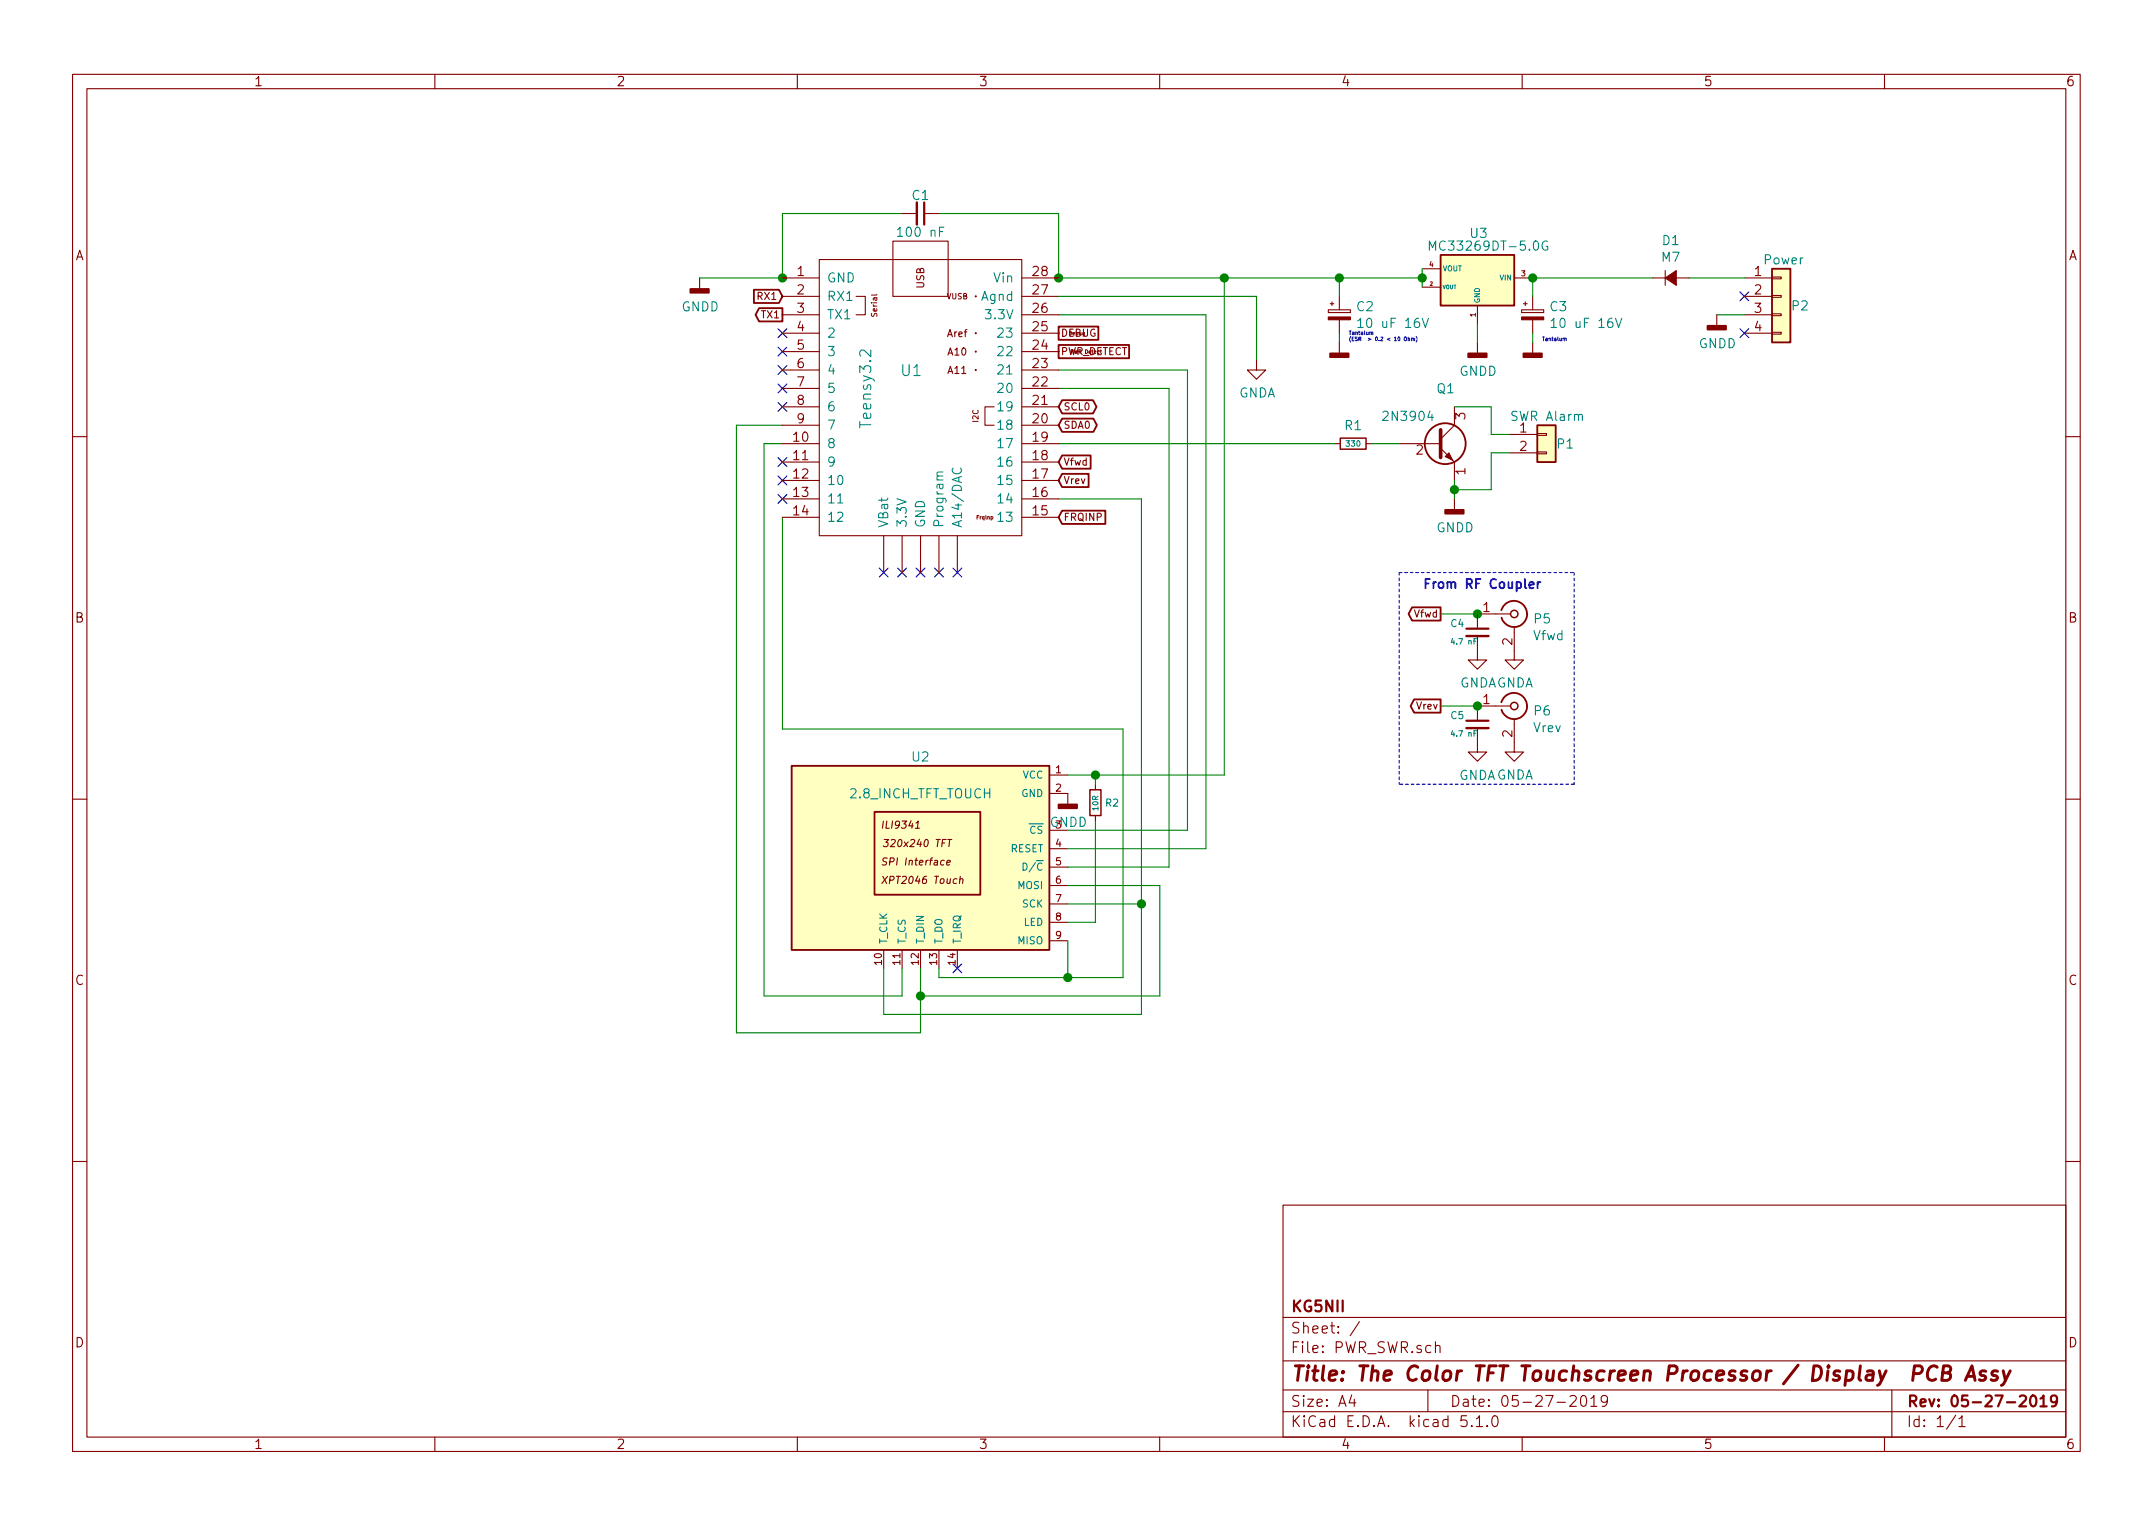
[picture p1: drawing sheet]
<svg xmlns="http://www.w3.org/2000/svg" width="297mm" height="210mm" viewBox="0 0 297 210" stroke-linecap="round" stroke-linejoin="round" font-family="sans-serif">
<g fill="none" stroke="#840000" stroke-width=".15">
<path d="M10 10.3h277v189.9h-277zM12 12.2h273v186.1h-273zM60 10.3v1.9M110 10.3v1.9M160 10.3v1.9M210 10.3v1.9M260 10.3v1.9M96.5 38.3v1.6M107.9 38.3h5.1M113 35.8h28v38.1h-28zM123.2 33.3h7.6v7.6h-7.6zM124.5 29.5h2"/>
<path d="M127.5 29.5h2M141 38.3h5M196.2 39.6h2.6M196.2 37.1h2.6M208.9 38.3h2.6M228 38.3h5M229.7 37.3v2.1M240.7 38.3h3.8M244.5 38.2h1.2v.3h-1.2zM107.9 40.9h5.1M107.9 58.7h5.1M107.9 56.1h5.1"/>
<path d="M107.9 53.6h5.1M107.9 51h5.1M107.9 48.5h5.1M107.9 46h5.1M107.9 43.4h5.1M118.1 40.9h1.3v2.5h-1.3M137.2 56.1h-1.3v2.6h1.3M141 40.9h5M141 58.7h5M141 56.1h5M141 53.6h5M141 51h5"/>
<path d="M141 48.5h5M141 46h5M141 43.4h5M173.4 49.8v1.2h1.2l-1.2 1.3-1.3-1.3h1.3M183.3 42.7h3v.4h-3zM183.5 41.9h.5M183.8 41.7v.5M184.8 40.9v1.8M184.8 44.1v1.9M184.8 47.2v1.6M200.7 56.1v2.6l-1.9 1.9M203.8 42.2v2.5"/>
<path d="M203.8 47.2v1.6M208.3 59.9h3.8M209.9 42.7h3.1v.4h-3.1zM210.2 41.9h.5M210.4 41.7v.5M211.5 40.9v1.8M211.5 44.1v1.9M211.5 47.2v1.6M212.1 59.8h1.3v.3h-1.3zM236.9 43.4v1.6M240.7 40.9h3.8M240.7 46h3.8"/>
<path d="M240.7 43.4h3.8M244.5 45.8h1.2v.3h-1.2zM244.5 43.3h1.2v.3h-1.2zM244.5 40.8h1.2v.2h-1.2zM10 60.2h2M107.9 61.2h5.1M107.9 63.7h5.1M107.9 66.3h5.1M107.9 68.8h5.1M107.9 71.4h5.1M121.9 73.9v5.1M124.5 73.9v5.1"/>
<path d="M127 73.9v5.1M129.5 73.9v5.1M132.1 73.9v5.1M141 61.2h5M141 63.7h5M141 66.3h5M141 68.8h5M141 71.4h5M184.1 61.2h.8M188.5 61.2h.7M193 61.2h5.8M198.8 61.8l1.9 1.9v2.6"/>
<path d="M200.7 68.8v1.6M208.3 62.5h3.8M212.1 62.4h1.3v.2h-1.3zM285 60.2h2M203.8 87.8v3.3h1.3l-1.3 1.2-1.2-1.2h1.2M208.4 84.7h-4.6v2M208.4 97.4h-4.6v2M208.9 99.2v4.6h1.3l-1.3 1.2-1.3-1.2h1.3M208.9 86.5v4.6h1.3l-1.3 1.2-1.3-1.2h1.3M10 110.3h2M122 115.8h.6l-.4 .4 .3 .1v.3l-.2 .2-.4-.1M122.4 118.4h-.4l-.1 .1-.1 .1 .1 .2 .4 .1v.2l-.2 .2h-.4"/>
<path d="M130.6 119l.5-.1v-.2h-.3l-.1 .1-.1 .5h.4M144.8 106.9h2.5M144.8 109.5h2.5v1.5M144.8 117.1h2.5M144.8 119.6h2.5M151.1 108.2v.8M151.1 112.5v.8M203.8 100.5v3.3h1.3l-1.3 1.2-1.2-1.2h1.2M285 110.3h2M121.8 120.9l.5 1M121.9 131.1v2.5M122.5 120.9l-.8 1"/>
<path d="M124.5 131.1v2.5M127 131.1v2.5M129.5 131.1v2.5M132.1 131.1v2.5M132.4 121.3l.2-.1 .2 .1v.6M144.8 122.2h2.5M144.8 124.7h2.5M144.8 127.2h2.5M144.8 129.8h2.5M10 160.2h2M177 166.3h108v32h-108zM285 160.2h2"/>
<path d="M60 198.3v1.9M110 198.3v1.9M160 198.3v1.9M177 194.8h108M177 191.8h108M177 187.8h108M177 181.8h108M186.5 192.5l-.4 1h1M186.8 193v1M187.6 182.3l-1.3 2M197 191.8v3M198 185.7a.39 .39 0 0 1 .7 .1v.8"/>
<path d="M198 185.1v1.5M202.3 195.3h-.7l-.1 .7h.1a.62 .62 0 0 1 .7 0l.1 .2-.1 .5-.2 .1h-.3l-.3-.1M203 196.7h.1l-.1 .1v-.1v.1M203.7 195.8l.4-.5v1.5M203.7 196.8h.8M205.2 196.7h.1l-.1 .1-.1-.1h.1v.1M206 195.5a.35 .35 0 0 1 .3-.2 .35 .35 0 0 1 .3 .3 .77 .77 0 0 1-.4 1.2 .9 .9 0 0 1-.2-1.3zM210 198.3v1.9M216.6 192.7l.2-.2 .5 .1a.37 .37 0 0 1 .1 .6l-.8 .8h.9M218.2 192.7a.35 .35 0 0 1 .3-.2 .35 .35 0 0 1 .3 .3 .78 .78 0 0 1-.4 1.2l-.1-.1a1.2 1.2 0 0 1-.1-1.2zM219.5 193l.4-.5v1.5M219.5 194h.8"/>
<path d="M221.8 193.2l-.3 .3h-.3l-.2-.2-.1-.5 .3-.3a.47 .47 0 0 1 .6 .3 1.01 1.01 0 0 1-.5 1.2h-.2M260 198.3v1.9M261 191.8v6.5M269.8 195.2l-1.2 2M270.3 195.8l.3-.3 .1-.2v1.5M270.3 196.8h.8"/>
</g>
<path d="M127.5 27.9v3.1M202.3 99.4h3.1M202.3 86.7h3.1M278.7 192.7l.2-.2 .5 .1a.37 .37 0 0 1 .1 .6l-.9 .8h.9M280.2 192.7a.35 .35 0 0 1 .4-.2 .35 .35 0 0 1 .3 .3 .77 .77 0 0 1-.5 1.2 .9 .9 0 0 1-.2-1.3zM281.5 193l.3-.2 .1-.3v1.5M281.5 194h.9M283.8 193.2l-.1 .2a.48 .48 0 0 1-.7-.1v-.6a.48 .48 0 0 1 .7-.1v.1a1.19 1.19 0 0 1-.2 1.2l-.4 .1" fill="none" stroke="#840000" stroke-width=".3"/>
<path d="M267.3 188.6a.71 .71 0 0 0-1.2 .3 .95 .95 0 0 0 .4 1.5l.6-.1M268 189.4h.7a.5 .5 0 0 0 .4-.4 .5 .5 0 0 0-.3-.6h-.7l-.2 2h.8a.53 .53 0 0 0 .4-.5 .53 .53 0 0 0-.4-.5M271.1 190.4l1-2 .4 2M271.4 189.9h1M274 189.2a.49 .49 0 0 0-.8 .3l.2 .3 .5 .1 .1 .2-.2 .2-.2 .1-.5-.1M275.6 189.2a.49 .49 0 0 0-.8 .3l.1 .2 .4 .1 .3 .3-.1 .2-.2 .1-.6-.1M276.4 189.1l.3 1.3M277.3 189.1l-.9 1.8-.3 .2" fill="none" stroke="#840000" stroke-width=".41"/>
<g fill="#ffffc2" stroke="#ffffc2" stroke-width=".14">
<path d="M109.2 105.7h35.6v25.4h-35.6z"/>
<path d="M212.1 58.7h2.5v5h-2.5z"/>
<path d="M244.5 37.1h2.5v10.1h-2.5z"/>
<path d="M198.8 35.2h10.1v7h-10.1z"/>
</g>
<g fill="none" stroke="#840000" stroke-width=".25">
<path d="M104 40h3.5l.4 .9-.4 .9h-3.5zM198.8 35.2h10.1v7h-10.1zM244.5 37.1h2.5v10.1h-2.5zM104.7 42.5h3.2v1.8h-3.2l-.5-.9zM146 45.1h5.5v1.8h-5.5zM146 47.6h9.8v1.8h-9.8zM146.5 55.2h4.3l.5 .9-.5 .9h-4.3l-.5-.9zM146.5 57.8h4.4l.4 .9-.4 .9h-4.4l-.5-.9zM212.1 58.7h2.5v5h-2.5zM146.5 70.5h6v1.8h-6l-.5-.9zM146.5 62.8h4v1.9h-4l-.5-1zM146.5 65.4h3.7v1.8h-3.7l-.5-.9z"/>
<path d="M194.8 83.8h4v1.8h-4l-.5-.9zM195.1 96.5h3.7v1.8h-3.7l-.5-.9zM207.1 84.2a1.8 1.8 0 0 1 2-1.3 1.8 1.8 0 0 1 1.6 1.8M207.1 96.9a1.8 1.8 0 0 1 2-1.3 1.8 1.8 0 0 1 1.6 1.8M210.7 84.7a1.8 1.8 0 0 1-1.6 1.8 1.8 1.8 0 0 1-1.9-1.3M210.7 97.4a1.8 1.8 0 0 1-1.6 1.8 1.8 1.8 0 0 1-1.9-1.3M109.2 105.7h35.6v25.4h-35.6zM120.6 112h14.7v11.4h-14.7z"/>
<circle cx="199.4" cy="61.2" r="2.82"/>
</g>
<path d="M197.2 34.5v-1.3l.4 1 .5-1v1.3M213.5 33.3a.57 .57 0 0 0-.7 .2 .57 .57 0 0 0 0 .7 .42 .42 0 0 0 .7 .2v-.4h-.2M187.3 44.3l.4-.4v1.3M187.3 45.2h.8M196.2 43.9l.4 1.3 .5-1.3M214 44.3l.4-.4v1.3M214 45.2h.7M222.9 43.9l.4 1.3 .4-1.3M130.1 65.1h-.7a.31 .31 0 0 0-.1 .5l.1 .1M131.5 64.6a.52 .52 0 0 0 0 .6 .52 .52 0 0 0 .6 .2 .47 .47 0 0 0 .5-.3 .47 .47 0 0 0-.1-.5M141.1 119.1a.5 .5 0 0 1 .6 .5 .5 .5 0 0 1-.6 .5z" fill="none" stroke="#008484" stroke-width=".15"/>
<g fill="none" stroke="#008400" stroke-width=".15">
<path d="M124.5 29.5h-16.6v8.8h-11.4M129.5 29.5h16.5v8.8h50.2M168.9 38.3v68.6h-21.6M184.8 38.3v2.6M196.2 37.1v2.5M228 38.3h-16.5v2.6M233 38.3h7.7M107.9 58.7h-6.3v83.8h25.4v-8.9M146 43.4h20.4v73.7h-19.1M146 51h17.8v63.5h-16.5M146 53.6h15.3v66h-14M146 40.9h27.4v8.9"/>
<path d="M184.8 46v1.2M200.7 56.1h5v3.8h2.6M203.8 44.7v2.5M211.5 46v1.2M236.9 43.4h3.8M107.9 71.4v29.2h47v34.3h-25.4v-1.3M107.9 61.2h-2.5v76.2h19.1v-3.8M146 68.8h11.5v71.1h-35.6v-6.3M146 61.2h38.1M189.2 61.2h3.8M200.7 66.3v2.5M208.3 62.5h-2.6v5.1h-5"/>
<path d="M198.8 84.7h5M198.8 97.4h5M151.1 106.9v1.3M151.1 113.3v13.9h-3.8M147.3 129.8v5.1M147.3 124.7h10.2M147.3 122.2h12.7v15.2h-33"/>
</g>
<g fill="none" stroke="#000084" stroke-width=".15">
<path d="M107.3 45.4l1.3 1.2M107.3 47.9l1.3 1.2M107.3 50.4l1.3 1.3M107.3 53l1.3 1.2M107.3 55.5l1.3 1.2M108.6 45.4l-1.3 1.2M108.6 47.9l-1.3 1.2M108.6 50.4l-1.3 1.3M108.6 53l-1.3 1.2M108.6 55.5l-1.3 1.2M240.1 40.3l1.2 1.2M240.1 45.4l1.2 1.2"/>
<path d="M241.3 40.3l-1.2 1.2M241.3 45.4l-1.2 1.2M107.3 63.1l1.3 1.3M107.3 65.7l1.3 1.2M107.3 68.2l1.3 1.2M108.6 63.1l-1.3 1.3M108.6 65.7l-1.3 1.2M108.6 68.2l-1.3 1.2M121.3 78.4l1.2 1.2M122.5 78.4l-1.2 1.2M123.9 78.4l1.2 1.2M125.1 78.4l-1.2 1.2"/>
<path d="M126.4 78.4l1.2 1.2M127.6 78.4l-1.2 1.2M128.9 78.4l1.2 1.2M130.1 78.4l-1.2 1.2M131.5 78.4l1.2 1.2M132.7 78.4l-1.2 1.2M131.5 133l1.2 1.2M132.7 133l-1.2 1.2"/>
</g>
<path d="M126.5 27.9v3.1M202.3 87.8h3.1M202.3 100.5h3.1" fill="none" stroke="#840000" stroke-width=".33"/>
<g fill="#008400" stroke="#008400" stroke-width=".25">
<circle cx="147.3" cy="134.9" r=".51"/>
<circle cx="157.5" cy="124.7" r=".51"/>
<circle cx="127" cy="137.4" r=".51"/>
<circle cx="200.7" cy="67.6" r=".51"/>
<circle cx="151.1" cy="106.9" r=".51"/>
<circle cx="203.8" cy="97.4" r=".51"/>
<circle cx="203.8" cy="84.7" r=".51"/>
<circle cx="108" cy="38.3" r=".51"/>
<circle cx="146.1" cy="38.3" r=".51"/>
<circle cx="196.2" cy="38.3" r=".51"/>
<circle cx="168.9" cy="38.3" r=".51"/>
<circle cx="184.8" cy="38.3" r=".51"/>
<circle cx="211.5" cy="38.3" r=".51"/>
</g>
<path d="M198.8 59.3v3.8" fill="none" stroke="#840000" stroke-width=".51"/>
<g fill="#840000" stroke="#840000" stroke-width=".15">
<path d="M199.4 63l.5-.5 .5 1z"/>
<path d="M229.7 38.3l1.6-1v2.1z"/>
<path d="M183.3 43.7h3v.4h-3z"/>
<path d="M209.9 43.7h3.1v.4h-3.1z"/>
</g>
<g fill="none" stroke="#840000" stroke-width=".2">
<path d="M184.9 60.4h3.6v1.6h-3.6zM150.4 109h1.5v3.5h-1.5z"/>
<circle cx="208.9" cy="84.7" r=".51"/>
<circle cx="208.9" cy="97.4" r=".51"/>
</g>
<path d="M211 80.7l.6-.1v-.2l-.4-.1-.2 .2 .1 .6h.5M212.1 80.3v.8M212.5 80.3l-.2 .1-.2 .1" fill="none" stroke="#0000c2" stroke-width=".25"/>
<path d="M193 79h24.2M193 79v29.2M217.2 79v29.2M217.2 108.2h-24.2" fill="none" stroke="#0000c2" stroke-width=".15" stroke-dasharray=".4 .4"/>
<g fill="#840000" stroke="#840000" stroke-width=".14">
<circle cx="134.6" cy="51" r=".08"/>
<circle cx="134.6" cy="48.5" r=".08"/>
<circle cx="134.6" cy="46" r=".08"/>
<circle cx="134.6" cy="40.9" r=".08"/>
</g>
<g fill="#840000" stroke="#840000" stroke-width=".25">
<path d="M235.6 45h2.5v.5h-2.5z"/>
<path d="M202.6 48.8h2.5v.5h-2.5z"/>
<path d="M95.2 39.9h2.6v.5h-2.6z"/>
<path d="M199.4 70.4h2.5v.5h-2.5z"/>
<path d="M146 111h2.6v.5h-2.6z"/>
<path d="M183.5 48.8h2.6v.5h-2.6z"/>
<path d="M210.2 48.8h2.5v.5h-2.5z"/>
</g>
<path d="M189.2 45.9l.2-.1v.4M193.8 46.6h.2l.1 .2-.1 .2-.2-.1zM194.3 46.7h.2v.3M194.3 46.5v.5M194.7 46.7h.2l.1 .3M194.7 46.7v.3M195 46.7h.1l.1 .3M195.4 46.4l.1 .4-.1 .4M215.9 46.7h.2v.3" fill="none" stroke="#0000c2" stroke-width=".14"/>
<text font-size="2.8" fill="#840000" x="178" y="190.5">Title: The Color TFT Touchscreen Processor / Display PCB Assy</text>
<g font-size="2.1" fill="#008484">
<text x="124.4" y="51.9">U1</text>
<text x="120.2" y="58.7" transform="rotate(-90 120.2 58.7)">Teensy3.2</text>
</g>
<g font-size="2.1" fill="#840000">
<text x="178" y="184">Sheet: /</text>
<text x="178" y="181">KG5NII</text>
<text x="178" y="186.7">File: PWR_SWR.sch</text>
<text x="178" y="196.9">KiCad E.D.A. kicad 5.1.0</text>
<text x="178" y="194.1">Size: A4</text>
<text x="200" y="194.1">Date: 05-27-2019</text>
<text x="263" y="194.1">Rev: 05-27-2019</text>
<text x="263" y="196.9">Id: 1/1</text>
</g>
<g font-size="1.8" fill="#840000">
<text x="35" y="11.9">1</text>
<text x="85" y="11.9">2</text>
<text x="135" y="11.9">3</text>
<text x="185" y="11.9">4</text>
<text x="235" y="11.9">5</text>
<text x="285" y="11.9">6</text>
<text x="10.4" y="35.9">A</text>
<text x="285.4" y="35.9">A</text>
<text x="110" y="38.1">1</text>
<text x="110" y="40.6">2</text>
<text x="142.5" y="40.6">27</text>
<text x="142.5" y="38.1">28</text>
<text x="242.1" y="38.1">1</text>
<text x="242.1" y="40.6">2</text>
<text x="110" y="43.2">3</text>
<text x="110" y="45.7">4</text>
<text x="142.5" y="45.7">25</text>
<text x="142.5" y="43.2">26</text>
<text x="242.1" y="43.2">3</text>
<text x="242.1" y="45.7">4</text>
<text x="110" y="48.3">5</text>
<text x="110" y="50.8">6</text>
<text x="110" y="53.3">7</text>
<text x="142.5" y="53.3">22</text>
<text x="142.5" y="50.8">23</text>
<text x="142.5" y="48.3">24</text>
<text x="110" y="55.9">8</text>
<text x="110" y="58.4">9</text>
<text x="142.5" y="58.4">20</text>
<text x="142.5" y="55.9">21</text>
<text x="202.2" y="57.9" transform="rotate(-90 202.2 57.9)">3</text>
<text x="209.7" y="59.7">1</text>
<text x="109.5" y="61">10</text>
<text x="109.5" y="63.5">11</text>
<text x="142.5" y="63.5">18</text>
<text x="142.5" y="61">19</text>
<text x="195.4" y="62.7">2</text>
<text x="202.2" y="65.5" transform="rotate(-90 202.2 65.5)">1</text>
<text x="209.7" y="62.2">2</text>
<text x="109.5" y="66">12</text>
<text x="109.5" y="68.6">13</text>
<text x="109.5" y="71.1">14</text>
<text x="142.5" y="71.1">15</text>
<text x="142.5" y="68.6">16</text>
<text x="142.5" y="66">17</text>
<text x="10.4" y="85.9">B</text>
<text x="204.6" y="84.4">1</text>
<text x="208.7" y="89" transform="rotate(-90 208.7 89)">2</text>
<text x="285.4" y="85.9">B</text>
<text x="204.6" y="97.1">1</text>
<text x="208.7" y="101.7" transform="rotate(-90 208.7 101.7)">2</text>
<text x="10.4" y="135.9">C</text>
<text x="285.4" y="135.9">C</text>
<text x="10.4" y="185.9">D</text>
<text x="285.4" y="185.9">D</text>
<text x="35" y="199.9">1</text>
<text x="85" y="199.9">2</text>
<text x="135" y="199.9">3</text>
<text x="185" y="199.9">4</text>
<text x="235" y="199.9">5</text>
<text x="285" y="199.9">6</text>
</g>
<g font-size="1.8" fill="#008484">
<text x="125.9" y="27.6">C1</text>
<text x="124.2" y="32.7">100 nF</text>
<text x="198.1" y="34.6">MC33269DT-5.0G</text>
<text x="202.9" y="32.8">U3</text>
<text x="229.4" y="33.8">D1</text>
<text x="114" y="39">GND</text>
<text x="114" y="41.5">RX1</text>
<text x="135.4" y="41.5">Agnd</text>
<text x="137.2" y="39">Vin</text>
<text x="229.3" y="36.1">M7</text>
<text x="243.4" y="36.5">Power</text>
<text x="94" y="43">GNDD</text>
<text x="114" y="44.1">TX1</text>
<text x="114" y="46.6">2</text>
<text x="136.3" y="44.1">3.3V</text>
<text x="138" y="46.6">23</text>
<text x="187.2" y="42.9">C2</text>
<text x="188" y="45.3">10 uF 16V</text>
<text x="213.9" y="42.9">C3</text>
<text x="214.7" y="45.3">10 uF 16V</text>
<text x="247.3" y="42.8">P2</text>
<text x="114" y="49.1">3</text>
<text x="114" y="51.7">4</text>
<text x="138" y="51.7">21</text>
<text x="138" y="49.1">22</text>
<text x="201.3" y="51.9">GNDD</text>
<text x="234.4" y="48.1">GNDD</text>
<text x="114" y="54.2">5</text>
<text x="114" y="56.8">6</text>
<text x="114" y="59.3">7</text>
<text x="138" y="59.3">18</text>
<text x="138" y="56.8">19</text>
<text x="138" y="54.2">20</text>
<text x="170.9" y="54.9">GNDA</text>
<text x="185.6" y="59.4">R1</text>
<text x="191.2" y="58.1">2N3904</text>
<text x="198.3" y="54.3">Q1</text>
<text x="208.7" y="58.1">SWR Alarm</text>
<text x="114" y="61.8">8</text>
<text x="114" y="64.4">9</text>
<text x="138" y="64.4">16</text>
<text x="138" y="61.8">17</text>
<text x="214.9" y="61.9">P1</text>
<text x="114" y="66.9">10</text>
<text x="114" y="69.5">11</text>
<text x="138" y="69.5">14</text>
<text x="138" y="66.9">15</text>
<text x="114" y="72">12</text>
<text x="122.6" y="72.9" transform="rotate(-90 122.6 72.9)">VBat</text>
<text x="125.1" y="72.9" transform="rotate(-90 125.1 72.9)">3.3V</text>
<text x="127.6" y="72.9" transform="rotate(-90 127.6 72.9)">GND</text>
<text x="130.2" y="72.9" transform="rotate(-90 130.2 72.9)">Program</text>
<text x="132.7" y="72.9" transform="rotate(-90 132.7 72.9)">A14/DAC</text>
<text x="138" y="72">13</text>
<text x="198.2" y="73.5">GNDD</text>
<text x="211.6" y="88.3">Vfwd</text>
<text x="211.7" y="86">P5</text>
<text x="201.4" y="94.9">GNDAGNDA</text>
<text x="211.6" y="101">Vrev</text>
<text x="211.7" y="98.7">P6</text>
<text x="125.9" y="105.1">U2</text>
<text x="201.2" y="107.6">GNDAGNDA</text>
<text x="117.4" y="110.2">2.8_INCH_TFT_TOUCH</text>
<text x="144.8" y="114.1">GNDD</text>
</g>
<text font-size="1.8" fill="#0000c2" x="196.2" y="81.2">From RF Coupler</text>
<g font-size="1.4" fill="#840000">
<text x="104.6" y="41.4">RX1</text>
<text x="127.5" y="39.8" transform="rotate(-90 127.5 39.8)">USB</text>
<text x="105.2" y="43.9">TX1</text>
<text x="130.7" y="46.5">Aref</text>
<text x="146.3" y="46.5">DEBUG</text>
<text x="130.8" y="49">A10</text>
<text x="130.8" y="51.6">A11</text>
<text x="146.3" y="49">PWR_DETECT</text>
<text x="146.7" y="56.6">SCL0</text>
<text x="146.7" y="59.2">SDA0</text>
<text x="146.7" y="64.2">Vfwd</text>
<text x="146.7" y="71.9">FRQINP</text>
<text x="146.7" y="66.8">Vrev</text>
<text x="195.2" y="85.2">Vfwd</text>
<text x="195.5" y="97.9">Vrev</text>
<text x="145.7" y="106.7">1</text>
<text x="145.7" y="109.2">2</text>
<text x="122" y="114.3">ILI9341</text>
<text x="122.3" y="119.4">SPI Interface</text>
<text x="122.5" y="116.9">320x240 TFT</text>
<text x="145.7" y="114.3">3</text>
<text x="145.7" y="116.8">4</text>
<text x="145.7" y="119.4">5</text>
<text x="122.3" y="121.9">XPT2046 Touch</text>
<text x="145.7" y="121.9">6</text>
<text x="145.7" y="124.5">7</text>
<text x="145.7" y="127">8</text>
<text x="145.7" y="129.5">9</text>
<text x="121.7" y="133.1" transform="rotate(-90 121.7 133.1)">10</text>
<text x="124.2" y="133.1" transform="rotate(-90 124.2 133.1)">11</text>
<text x="126.7" y="133.1" transform="rotate(-90 126.7 133.1)">12</text>
<text x="129.3" y="133.1" transform="rotate(-90 129.3 133.1)">13</text>
<text x="131.8" y="133.1" transform="rotate(-90 131.8 133.1)">14</text>
</g>
<g font-size="1.4" fill="#008484">
<text x="200.2" y="86.5">C4</text>
<text x="200.2" y="99.2">C5</text>
<text x="141.1" y="107.4">VCC</text>
<text x="140.9" y="110">GND</text>
<text x="152.6" y="111.3">R2</text>
<text x="139.4" y="117.6">RESET</text>
<text x="142.1" y="115">CS</text>
<text x="140.5" y="122.7">MOSI</text>
<text x="141.1" y="125.2">SCK</text>
<text x="141.6" y="120.1">D/C</text>
<text x="122.4" y="130.3" transform="rotate(-90 122.4 130.3)">T_CLK</text>
<text x="124.9" y="130.3" transform="rotate(-90 124.9 130.3)">T_CS</text>
<text x="127.5" y="130.3" transform="rotate(-90 127.5 130.3)">T_DIN</text>
<text x="130" y="130.3" transform="rotate(-90 130 130.3)">T_DO</text>
<text x="132.6" y="130.3" transform="rotate(-90 132.6 130.3)">T_IRQ</text>
<text x="140.5" y="130.3">MISO</text>
<text x="141.2" y="127.7">LED</text>
</g>
<g font-size="1.1" fill="#840000">
<text x="130.6" y="41.3">VUSB</text>
<text x="121" y="43.6" transform="rotate(-90 121 43.6)">Serial</text>
<text x="135" y="58.2" transform="rotate(-90 135 58.2)">I2C</text>
</g>
<g font-size="1.1" fill="#008484">
<text x="185.8" y="61.6">330</text>
<text x="200.4" y="88.9">4.7 nF</text>
<text x="200.4" y="101.6">4.7 nF</text>
<text x="151.5" y="111.8" transform="rotate(-90 151.5 111.8)">10R</text>
</g>
<g font-size="1" fill="#840000">
<text x="197.2" y="36.8">4</text>
<text x="209.9" y="38.1">3</text>
<text x="203.6" y="43.7" transform="rotate(-90 203.6 43.7)">1</text>
</g>
<g font-size="1" fill="#008484">
<text x="199" y="37.4">VOUT</text>
<text x="204.2" y="41.9" transform="rotate(-90 204.2 41.9)">GND</text>
<text x="207" y="38.7">VIN</text>
</g>
<g font-size=".7" fill="#840000">
<text x="197.3" y="39.4">2</text>
<text x="147.5" y="46.2">Debug</text>
<text x="147.9" y="48.8">PWR Detect</text>
<text x="134.8" y="71.6">Frqlnp</text>
</g>
<text font-size=".7" fill="#008484" x="199" y="39.9">VOUT</text>
<g font-size=".7" fill="#0000c2">
<text x="186.1" y="46.2">Tantalum</text>
<text x="186.1" y="47">(ESR &gt; 0.2 &lt; 10 Ohm)</text>
<text x="212.7" y="47">Tantalum</text>
</g>
</svg>
